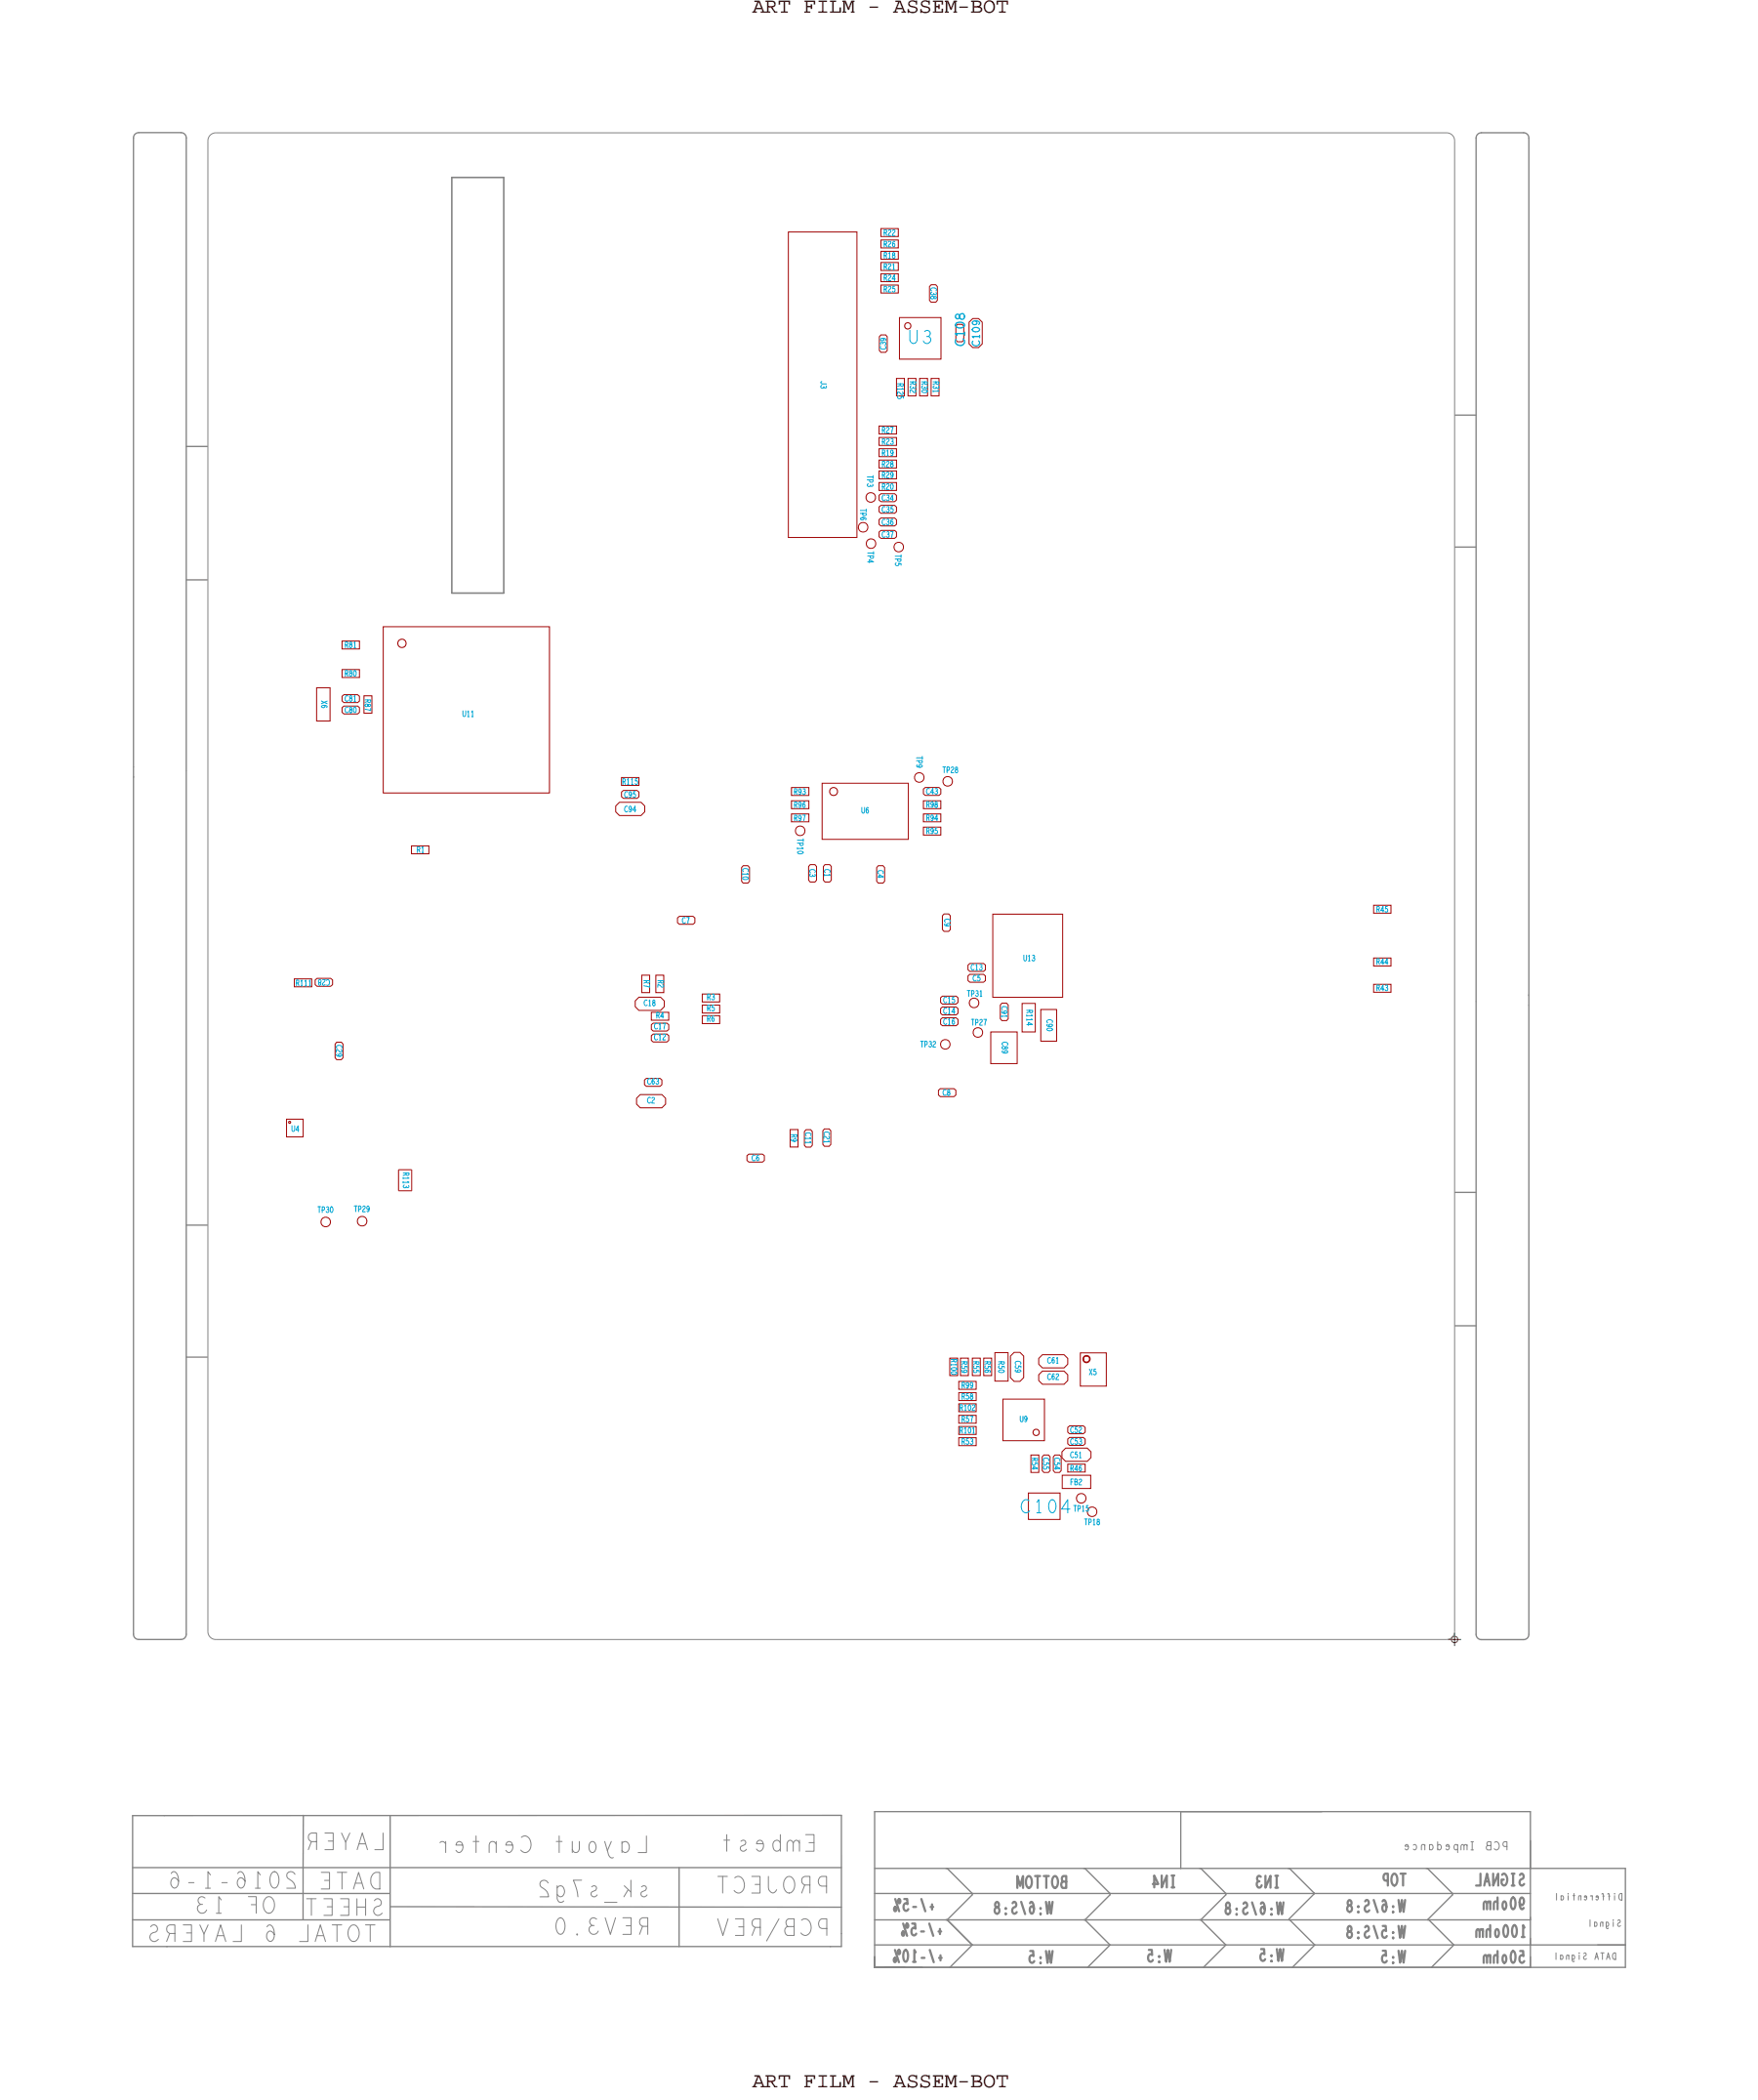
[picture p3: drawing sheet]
<svg xmlns="http://www.w3.org/2000/svg" width="169mm" height="202mm" viewBox="0 0 169 202" stroke-linecap="round" stroke-linejoin="round" font-family="sans-serif">
<!-- layer: Board Outline -->
<g fill="none" stroke="#838383" stroke-width=".13">
<path d="M12.8 13.3v60.5zM13.4 12.8l-.4 .1-.2 .4M13.4 12.8h4zM17.4 12.8l.4 .1 .1 .4M17.9 13.3v60.9zM142.1 13.3v83.1zM142.6 12.8h4.1zM142.6 12.8l-.4 .1-.1 .4M146.7 12.8l.3 .1 .2 .4M147.2 13.3v82.5zM140.1 40h2zM17.9 43h2.1z"/>
<path d="M17.9 55.8h2.1zM140.1 52.7h2zM12.8 73.8v1zM12.8 74.7v82.6zM17.9 74.2v83.1zM142.1 96.4v60.9zM147.2 95.7v1.1zM147.2 96.8v60.5zM17.9 117.9h2.1zM140.1 114.8h2zM17.9 130.6h2.1zM140 127.6h2.1z"/>
<path d="M12.8 157.3l.2 .3 .4 .2M13.4 157.8h4zM17.9 157.3l-.1 .3-.4 .2M142.1 157.3l.1 .3 .4 .2M142.6 157.8h4.1zM147.2 157.3l-.2 .4-.3 .1M12.8 179.7h68.2zM12.8 174.7h3zM12.8 174.7v12.6zM15.8 174.7h65.2zM29.2 179.7v5zM29.2 174.7v5z"/>
<path d="M37.6 174.7v12.7zM65.4 179.7v7.6zM81 174.7v11.4zM84.2 179.8h29.5zM84.2 174.4v14.9zM84.2 174.4h63.1zM91 179.8h.2zM91.2 179.8l2.4 2.4zM104.3 179.8h.1zM104.4 179.8l2.4 2.4zM113.7 174.4h13.5zM113.7 174.4v5.4z"/>
<path d="M113.7 179.8h33.6zM115.5 179.8h.1zM115.6 179.8l2.4 2.4zM124 179.8h.1zM124.1 179.8l2.4 2.4zM137.3 179.8h.1zM137.4 179.8l2.4 2.4zM147.3 174.4v14.9zM147.3 177.1v2.7zM147.3 179.8h9.2zM156.5 179.8v7.4zM12.8 187.3h3.3z"/>
<path d="M12.8 182.2h24.7zM12.8 184.8h24.7zM16 187.3h63.9zM37.6 183.5h43.4zM79.9 187.3h1.1zM81 186.1v1.2zM84.2 184.8h63.1zM84.2 187.2h63.1zM84.2 189.3h63.1zM84.2 188.3v1zM84.2 189.3h2.9zM84.2 189.3h4.6z"/>
<path d="M84.2 182.2h63.1zM85.1 189.3h2zM91.2 184.8l2.4 2.4zM93.6 182.4l-2.4 2.4zM93.6 182.2v.2zM93.6 187.2l-2.2 2.1zM104.3 184.8h.1zM104.4 184.8l2.4 2.4zM106.8 182.4l-2.4 2.4zM106.8 182.2v.2zM106.8 187.2l-2.1 2.1zM115.5 184.8h.1z"/>
<path d="M115.6 184.8l2.4 2.4zM118 182.4l-2.4 2.4zM118 182.2v.2zM118 187.2l-2.2 2.1zM124.1 184.8l2.5 2.4zM126.5 182.3l-2.4 2.4zM126.5 182.1v.2zM126.6 187.2l-2.2 2.1zM137.4 184.8h.1zM137.5 184.8l2.4 2.4zM139.8 182.4l-2.4 2.4zM139.8 182.2v.2z"/>
<path d="M139.9 187.2l-2.1 2.1zM147.3 184.5v.3zM147.3 186.5v.7zM147.3 187.2h9.2zM147.3 189.3h9.2zM153.8 187.2h2.7zM156.5 187.2v2.1z"/>
</g>
<path d="M43.5 17.1h5zM43.5 17.1v40zM48.5 17.1v40zM43.5 57.1h5z" fill="none" stroke="#838383" stroke-width=".15"/>
<path d="M20 13.5v143.5zM20.8 12.8h118.4zM20.8 12.8a.76 .76 0 0 0-.8 .7M139.2 12.8h.1a.76 .76 0 0 1 .7 .7M140 13.5v143.5zM20 157a.76 .76 0 0 0 .8 .8M20.8 157.8h118.4zM140 157v.1a.76 .76 0 0 1-.8 .7" fill="none" stroke="#838383" stroke-width=".09"/>
<!-- layer: Components -->
<g fill="none" stroke="#a10404" stroke-width=".09">
<path d="M75.9 22.3h6.6v29.4h-6.6zM84.8 32.2h.4l.2 .2v1.3l-.2 .2h-.4l-.2-.2v-1.3zM84.8 23.1h1.7v.8h-1.7zM84.8 27.4h1.7v.8h-1.7zM84.8 26.3h1.7v.8h-1.7zM84.8 22h1.7v.8h-1.7zM84.8 25.3h1.7v.7h-1.7zM84.8 24.2h1.7v.7h-1.7zM86.3 36.4h.8v1.7h-.8zM86.6 30.6h4v4h-4zM87.4 36.4h.8v1.7h-.8zM88.5 36.4h.8v1.7h-.8z"/>
<path d="M89.6 27.4h.5l.1 .2v1.3l-.1 .2h-.5l-.1-.2v-1.3zM89.6 36.4h.8v1.7h-.8zM93.3 31l.3-.3h.6l.3 .3v2.1l-.3 .4h-.6l-.3-.4zM82.6 50.7h.1M83.4 47.9h.1M83.4 52.3h.1M84.6 51.2l.2-.2h1.3l.2 .2v.5l-.2 .1h-1.3l-.2-.1zM84.6 50l.2-.1h1.3l.2 .1v.5l-.2 .1h-1.3l-.2-.1zM84.6 48.8l.2-.2h1.3l.2 .2v.4l-.2 .2h-1.3l-.2-.2zM84.6 47.7l.2-.2h1.3l.2 .2v.4l-.2 .2h-1.3l-.2-.2zM84.6 45.3h1.7v.8h-1.7zM84.6 44.3h1.7v.7h-1.7z"/>
<path d="M84.6 41h1.7v.8h-1.7zM84.6 42.1h1.7v.8h-1.7zM84.6 46.4h1.7v.8h-1.7zM84.6 43.2h1.7v.7h-1.7zM86.1 52.6h.1M30.5 66.2h1.3v3.2h-1.3zM32.9 61.7h1.7v.8h-1.7zM32.9 64.4h1.7v.8h-1.7zM32.9 67l.2-.1h1.3l.2 .1v.5l-.2 .1h-1.3l-.2-.1zM32.9 68.1l.2-.2h1.3l.2 .2v.5l-.2 .1h-1.3l-.2-.1zM35 67h.8v1.6h-.8zM36.9 60.3h16v16h-16z"/>
<path d="M59.6 77.2h2.1l.4 .4v.5l-.4 .4h-2.1l-.3-.4v-.5zM59.8 74.8h1.7v.8h-1.7zM59.8 76.2l.2-.1h1.3l.2 .1v.5l-.2 .1h-1.3l-.2-.1zM76.2 78.3h1.7v.8h-1.7zM76.2 77.1h1.7v.7h-1.7zM76.2 75.8h1.7v.8h-1.7zM77.5 80h.1M79.1 75.4h8.3v5.4h-8.3zM88.9 75.9l.2-.1h1.3l.2 .1v.5l-.2 .1h-1.3l-.2-.1zM88.9 77.1h1.7v.7h-1.7zM88.9 79.6h1.7v.8h-1.7zM88.9 78.3h1.7v.8h-1.7z"/>
<path d="M88.9 74.8h.1M91.7 75.2h.1M28.3 94.2h1.7v.8h-1.7zM30.3 94.3l.2-.1h1.3l.2 .1v.5l-.2 .1h-1.3l-.2-.1zM39.6 81.4h1.7v.8h-1.7zM61.5 96h2.1l.3 .3v.6l-.3 .3h-2.1l-.4-.3v-.6zM61.8 93.9h.7v1.6h-.7zM62.7 97.4h1.7v.8h-1.7zM62.7 98.6l.2-.1h1.3l.2 .1v.5l-.2 .1h-1.3l-.2-.1zM62.7 99.7l.2-.2h1.3l.2 .2v.4l-.2 .2h-1.3l-.2-.2zM63.1 93.9h.8v1.6h-.8zM65.2 88.3l.2-.1h1.3l.2 .1v.5l-.2 .1h-1.3l-.2-.1z"/>
<path d="M67.6 97.7h1.7v.8h-1.7zM67.6 96.7h1.7v.8h-1.7zM67.6 95.7h1.7v.7h-1.7zM71.5 83.3h.5l.1 .2v1.3l-.1 .2h-.5l-.1-.2v-1.3zM78 83.2h.4l.2 .2v1.3l-.2 .2h-.4l-.2-.2v-1.3zM79.4 83.2h.5l.1 .2v1.3l-.1 .2h-.5l-.1-.2v-1.3zM84.5 83.3h.5l.1 .2v1.3l-.1 .2h-.5l-.1-.2v-1.3zM90.5 98.1l.2-.1h1.3l.2 .1v.5l-.2 .1h-1.3l-.2-.1zM90.5 96l.2-.1h1.3l.2 .1v.5l-.2 .1h-1.3l-.2-.1zM90.5 97.1l.2-.2h1.3l.2 .2v.4l-.2 .2h-1.3l-.2-.2zM90.9 88h.4l.2 .1v1.4l-.2 .1h-.4l-.2-.1v-1.4zM93.2 93.9l.2-.1h1.3l.2 .1v.5l-.2 .1h-1.3l-.2-.1z"/>
<path d="M93.2 92.9l.2-.2h1.3l.2 .2v.4l-.2 .2h-1.3l-.2-.2zM93.3 96.5h.1M94.1 99.8h.1M95.4 99.3h2.5v3.1h-2.5zM95.6 88h6.7v8h-6.7zM96.4 96.5h.5l.1 .2v1.3l-.1 .2h-.5l-.1-.2v-1.3zM98.4 96.6h1.3v2.7h-1.3zM100.2 97.2h1.5v3h-1.5zM132.2 87.1h1.7v.8h-1.7zM132.2 92.2h1.7v.8h-1.7zM132.2 94.7h1.7v.8h-1.7zM27.6 107.7h1.6v1.7h-1.6z"/>
<path d="M31.4 118.1h.1M32.4 100.3h.5l.1 .2v1.3l-.1 .2h-.5l-.1-.2v-1.3zM35.3 117.5h.1M38.4 112.6h1.2zM38.4 112.6v2zM38.4 114.6h1.2zM39.6 112.6v2zM61.6 105.3h2.1l.4 .4v.6l-.4 .3h-2.1l-.3-.3v-.6zM62 103.9l.2-.1h1.3l.2 .1v.5l-.2 .1h-1.3l-.2-.1zM71.9 111.2l.2-.1h1.3l.2 .1v.5l-.2 .1h-1.3l-.2-.1zM76.1 108.7h.7v1.7h-.7zM77.6 108.7h.4l.2 .2v1.3l-.2 .2h-.4l-.2-.2v-1.3z"/>
<path d="M79.4 108.6h.4l.2 .2v1.3l-.2 .2h-.4l-.2-.2v-1.3zM90.3 104.9l.2-.1h1.3l.2 .1v.5l-.2 .1h-1.3l-.2-.1zM90.5 100.5h.1M91.4 130.7h.8v1.7h-.8zM92.3 132.9h1.7v.8h-1.7zM92.3 134h1.7v.8h-1.7zM92.3 136.2h1.7v.8h-1.7zM92.3 138.4h1.7v.7h-1.7zM92.3 135.1h1.7v.8h-1.7zM92.3 137.3h1.7v.7h-1.7zM92.4 130.7h.8v1.7h-.8zM93.6 130.7h.8v1.7h-.8z"/>
<path d="M94.7 130.7h.7v1.7h-.7zM95.8 130.2h1.2v2.7h-1.2zM96.5 134.7h4v4h-4zM97.3 130.5l.3-.4h.6l.3 .4v2.1l-.3 .3h-.6l-.3-.3zM100.3 131.9h2.1l.4 .4v.6l-.4 .3h-2.1l-.3-.3v-.6zM100.3 130.4h2.1l.4 .3v.6l-.4 .3h-2.1l-.3-.3v-.6zM102.6 139.4h2.1l.3 .3v.6l-.3 .3h-2.1l-.4-.3v-.6zM102.8 138.5l.2-.2h1.3l.2 .2v.4l-.2 .2h-1.3l-.2-.2zM102.8 137.4l.2-.2h1.3l.2 .2v.4l-.2 .2h-1.3l-.2-.2zM104 130.2h2.5v3.2h-2.5zM99.2 140h.8v1.7h-.8zM100.5 140h.4l.2 .2v1.3l-.2 .2h-.4l-.2-.2v-1.3z"/>
<path d="M101.5 140h.5l.1 .2v1.3l-.1 .2h-.5l-.1-.2v-1.3zM102.2 142h2.8v1.2h-2.8zM102.8 140.9h1.7v.8h-1.7z"/>
<circle cx="83.1" cy="50.7" r=".46"/>
<circle cx="83.8" cy="47.9" r=".46"/>
<circle cx="83.8" cy="52.3" r=".46"/>
<circle cx="86.5" cy="52.7" r=".46"/>
<circle cx="77" cy="80" r=".46"/>
<circle cx="88.5" cy="74.8" r=".46"/>
<circle cx="91.2" cy="75.2" r=".46"/>
<circle cx="93.8" cy="96.5" r=".46"/>
<circle cx="94.1" cy="99.4" r=".46"/>
<circle cx="31.3" cy="117.6" r=".46"/>
<circle cx="34.9" cy="117.5" r=".46"/>
<circle cx="91" cy="100.5" r=".46"/>
<circle cx="104.1" cy="144.2" r=".46"/>
<circle cx="105.1" cy="145.5" r=".46"/>
</g>
<path d="M104.3 130.8h.1M104.6 130.5h.1M104.6 130.5l-.2 .1-.1 .2M104.6 130.5l.3 .2-.1 .3-.3 .1-.2-.3" fill="none" stroke="#a10404" stroke-width=".15"/>
<g fill="none" stroke="#a10404" stroke-width=".1">
<path d="M27.8 108l.1-.1 .1 .2h-.1zM99.5 137.6h.2h.3v.3v.2l-.3 .1-.2-.1-.1-.2z"/>
<circle cx="38.7" cy="61.9" r=".4"/>
<circle cx="80.2" cy="76.2" r=".38"/>
</g>
<!-- layer: Drawing Origin -->
<path d="M139.4 157.8h1.2M139.8 157.6l.2-.1 .2 .1 .1 .2-.1 .2-.2 .1-.2-.1-.1-.2zM140 157.1v1.3" fill="none" stroke="#406f15" stroke-width=".09"/>
<g font-size="2.7" fill="#838383">
<text x="37.1" y="176.4" transform="rotate(-180 37.1 176.4)">LAYER</text>
<text x="62.4" y="176.7" transform="rotate(-180 62.4 176.7)">Layout Center</text>
<text x="78.6" y="176.6" transform="rotate(-180 78.6 176.6)">Embest</text>
<text x="21.7" y="182.5" transform="rotate(-180 21.7 182.5)">13</text>
<text x="26.5" y="182.5" transform="rotate(-180 26.5 182.5)">OF</text>
<text x="28.6" y="180.1" transform="rotate(-180 28.6 180.1)">2016-1-6</text>
<text x="36.2" y="185.2" transform="rotate(-180 36.2 185.2)">TOTAL 6 LAYERS</text>
<text x="36.7" y="180.2" transform="rotate(-180 36.7 180.2)">DATE</text>
<text x="37" y="182.7" transform="rotate(-180 37 182.7)">SHEET</text>
<text x="62.5" y="184.6" transform="rotate(-180 62.5 184.6)">REV3.0</text>
<text x="62.6" y="180.9" transform="rotate(-180 62.6 180.9)">sk_s7g2</text>
<text x="79.8" y="180.6" transform="rotate(-180 79.8 180.6)">PROJECT</text>
<text x="79.8" y="184.7" transform="rotate(-180 79.8 184.7)">PCB\REV</text>
</g>
<g font-size="2.2" fill="#02a8d5">
<text x="87.4" y="33.1">U3</text>
<text x="98.2" y="145.6">C104</text>
</g>
<g font-size="2.1">
<text x="72.4" y="1.2">ART FILM - ASSEM-BOT</text>
<text x="72.4" y="200.9">ART FILM - ASSEM-BOT</text>
</g>
<g font-size="1.9" fill="#838383">
<text x="90" y="182.8" transform="rotate(-180 90 182.8)">+/-5%</text>
<text x="90.8" y="185.1" transform="rotate(-180 90.8 185.1)">+/-5%</text>
<text x="101.3" y="183" transform="rotate(-180 101.3 183)">W:6/S:8</text>
<text x="102.7" y="180.5" transform="rotate(-180 102.7 180.5)">BOTTOM</text>
<text x="113.2" y="180.5" transform="rotate(-180 113.2 180.5)">IN4</text>
<text x="123.2" y="180.5" transform="rotate(-180 123.2 180.5)">IN3</text>
<text x="123.5" y="183.1" transform="rotate(-180 123.5 183.1)">W:6/S:8</text>
<text x="135.2" y="182.9" transform="rotate(-180 135.2 182.9)">W:6/S:8</text>
<text x="135.2" y="185.3" transform="rotate(-180 135.2 185.3)">W:5/S:8</text>
<text x="135.4" y="180.3" transform="rotate(-180 135.4 180.3)">TOP</text>
<text x="146.8" y="180.3" transform="rotate(-180 146.8 180.3)">SIGNAL</text>
<text x="146.8" y="182.6" transform="rotate(-180 146.8 182.6)">90ohm</text>
<text x="146.9" y="185.3" transform="rotate(-180 146.9 185.3)">100ohm</text>
<text x="90.8" y="187.7" transform="rotate(-180 90.8 187.7)">+/-10%</text>
<text x="101.3" y="187.8" transform="rotate(-180 101.3 187.8)">W:5</text>
<text x="112.7" y="187.7" transform="rotate(-180 112.7 187.7)">W:5</text>
<text x="123.5" y="187.6" transform="rotate(-180 123.5 187.6)">W:5</text>
<text x="135.2" y="187.7" transform="rotate(-180 135.2 187.7)">W:5</text>
<text x="146.8" y="187.8" transform="rotate(-180 146.8 187.8)">50ohm</text>
</g>
<text font-size="1.5" fill="#02a8d5" x="92.8" y="33.3" transform="rotate(-90 92.8 33.3)">C108</text>
<text font-size="1.3" fill="#838383" x="145.1" y="177.2" transform="rotate(-180 145.1 177.2)">PCB Impedance</text>
<text font-size="1.2" fill="#02a8d5" x="94.3" y="33.3" transform="rotate(-90 94.3 33.3)">C109</text>
<g font-size="1.1" fill="#838383">
<text x="156" y="184.8" transform="rotate(-180 156 184.8)">Signal</text>
<text x="156.2" y="182.2" transform="rotate(-180 156.2 182.2)">Differential</text>
<text x="155.6" y="187.9" transform="rotate(-180 155.6 187.9)">DATA Signal</text>
</g>
<g font-size=".9" fill="#02a8d5">
<text x="85.1" y="22.7">R22</text>
<text x="85.1" y="23.8">R26</text>
<text x="85.1" y="24.9">R18</text>
<text x="85.1" y="25.9">R21</text>
<text x="85.1" y="27">R24</text>
<text x="85.1" y="28.1">R25</text>
<text x="89.6" y="27.7" transform="rotate(90 89.6 27.7)">C38</text>
<text x="85.3" y="33.7" transform="rotate(-90 85.3 33.7)">C39</text>
<text x="79" y="36.6" transform="rotate(90 79 36.6)">J3</text>
<text x="84.9" y="41.7">R27</text>
<text x="86.4" y="36.9" transform="rotate(90 86.4 36.9)">R125</text>
<text x="87.6" y="36.7" transform="rotate(90 87.6 36.7)">R32</text>
<text x="88.7" y="36.7" transform="rotate(90 88.7 36.7)">R30</text>
<text x="89.8" y="36.7" transform="rotate(90 89.8 36.7)">R31</text>
<text x="83.5" y="45.7" transform="rotate(90 83.5 45.7)">TP3</text>
<text x="84.9" y="43.9">R19</text>
<text x="84.9" y="47.1">R20</text>
<text x="84.9" y="42.8">R23</text>
<text x="84.9" y="44.9">R28</text>
<text x="84.9" y="46">R29</text>
<text x="82.8" y="49" transform="rotate(90 82.8 49)">TP6</text>
<text x="83.5" y="53" transform="rotate(90 83.5 53)">TP4</text>
<text x="84.9" y="48.2">C34</text>
<text x="84.9" y="49.3">C35</text>
<text x="84.9" y="50.5">C36</text>
<text x="84.9" y="51.7">C37</text>
<text x="86.2" y="53.3" transform="rotate(90 86.2 53.3)">TP5</text>
<text x="33.2" y="65.1">R80</text>
<text x="33.2" y="62.3">R81</text>
<text x="30.9" y="67.4" transform="rotate(90 30.9 67.4)">X6</text>
<text x="33.2" y="68.6">C80</text>
<text x="33.2" y="67.5">C81</text>
<text x="35.1" y="67.3" transform="rotate(90 35.1 67.3)">R87</text>
<text x="44.5" y="69">U11</text>
<text x="59.9" y="75.5">R115</text>
<text x="60.1" y="76.7">C95</text>
<text x="76.4" y="77.7">R96</text>
<text x="76.4" y="76.5">R93</text>
<text x="88.2" y="72.8" transform="rotate(90 88.2 72.8)">TP9</text>
<text x="89.1" y="76.4">C43</text>
<text x="89.1" y="77.7">R98</text>
<text x="90.7" y="74.4">TP28</text>
<text x="40.1" y="82">R1</text>
<text x="60.1" y="78.1">C94</text>
<text x="71.5" y="83.5" transform="rotate(90 71.5 83.5)">C10</text>
<text x="76.4" y="79">R97</text>
<text x="76.8" y="80.7" transform="rotate(90 76.8 80.7)">TP10</text>
<text x="77.9" y="83.6" transform="rotate(90 77.9 83.6)">C3</text>
<text x="79.3" y="83.6" transform="rotate(90 79.3 83.6)">C1</text>
<text x="82.9" y="78.3">U6</text>
<text x="84.5" y="83.7" transform="rotate(90 84.5 83.7)">C4</text>
<text x="89.1" y="80.2">R95</text>
<text x="89.1" y="79">R94</text>
<text x="65.6" y="88.9">C7</text>
<text x="90.9" y="88.4" transform="rotate(90 90.9 88.4)">C9</text>
<text x="132.5" y="87.8">R45</text>
<text x="28.5" y="94.9">R111</text>
<text x="31.8" y="94.3" transform="rotate(-180 31.8 94.3)">C28</text>
<text x="62" y="94.3" transform="rotate(90 62 94.3)">R7</text>
<text x="63.3" y="94.3" transform="rotate(90 63.3 94.3)">R2</text>
<text x="93.1" y="95.9">TP31</text>
<text x="93.4" y="93.4">C13</text>
<text x="93.6" y="94.4">C5</text>
<text x="98.5" y="92.5">U13</text>
<text x="132.5" y="92.8">R44</text>
<text x="132.5" y="95.3">R43</text>
<text x="32.4" y="100.6" transform="rotate(90 32.4 100.6)">C29</text>
<text x="62" y="96.8">C18</text>
<text x="62.9" y="100.1">C12</text>
<text x="62.9" y="99">C17</text>
<text x="63.2" y="98">R4</text>
<text x="68.1" y="96.2">R3</text>
<text x="68.1" y="97.3">R5</text>
<text x="68.1" y="98.3">R6</text>
<text x="88.6" y="100.8">TP32</text>
<text x="90.8" y="96.5">C15</text>
<text x="90.8" y="98.6">C16</text>
<text x="90.8" y="97.6">C14</text>
<text x="93.5" y="98.7">TP27</text>
<text x="96.4" y="96.8" transform="rotate(90 96.4 96.8)">C91</text>
<text x="96.4" y="100.3" transform="rotate(90 96.4 100.3)">C89</text>
<text x="98.8" y="97.2" transform="rotate(90 98.8 97.2)">R114</text>
<text x="100.8" y="98.1" transform="rotate(90 100.8 98.1)">C90</text>
<text x="62.3" y="106.2">C2</text>
<text x="62.3" y="104.4">C63</text>
<text x="90.7" y="105.4">C8</text>
<text x="28.1" y="108.9">U4</text>
<text x="38.8" y="112.8" transform="rotate(90 38.8 112.8)">R113</text>
<text x="72.4" y="111.7">C6</text>
<text x="76.1" y="109.1" transform="rotate(90 76.1 109.1)">R9</text>
<text x="77.5" y="109" transform="rotate(90 77.5 109)">C11</text>
<text x="79.3" y="108.9" transform="rotate(90 79.3 108.9)">C21</text>
<text x="30.6" y="116.7">TP30</text>
<text x="34.1" y="116.6">TP29</text>
<text x="91.5" y="130.8" transform="rotate(90 91.5 130.8)">R100</text>
<text x="92.5" y="131" transform="rotate(90 92.5 131)">R59</text>
<text x="93.7" y="131" transform="rotate(90 93.7 131)">R55</text>
<text x="94.8" y="131" transform="rotate(90 94.8 131)">R56</text>
<text x="96.1" y="131" transform="rotate(90 96.1 131)">R50</text>
<text x="97.7" y="131" transform="rotate(90 97.7 131)">C59</text>
<text x="100.8" y="131.2">C61</text>
<text x="92.4" y="135.7">R102</text>
<text x="92.4" y="137.9">R101</text>
<text x="92.6" y="133.6">R99</text>
<text x="92.6" y="136.9">R57</text>
<text x="92.6" y="134.7">R58</text>
<text x="98.2" y="136.8">U9</text>
<text x="100.8" y="132.8">C62</text>
<text x="103" y="137.9">C52</text>
<text x="104.8" y="132.3">X5</text>
<text x="92.6" y="139">R53</text>
<text x="99.3" y="140.3" transform="rotate(90 99.3 140.3)">R54</text>
<text x="100.4" y="140.3" transform="rotate(90 100.4 140.3)">C55</text>
<text x="101.5" y="140.3" transform="rotate(90 101.5 140.3)">C54</text>
<text x="103" y="142.9">FB2</text>
<text x="103" y="140.3">C51</text>
<text x="103" y="139">C53</text>
<text x="103" y="141.6">R46</text>
<text x="103.3" y="145.4">TP15</text>
<text x="104.4" y="146.7">TP18</text>
</g>
</svg>
